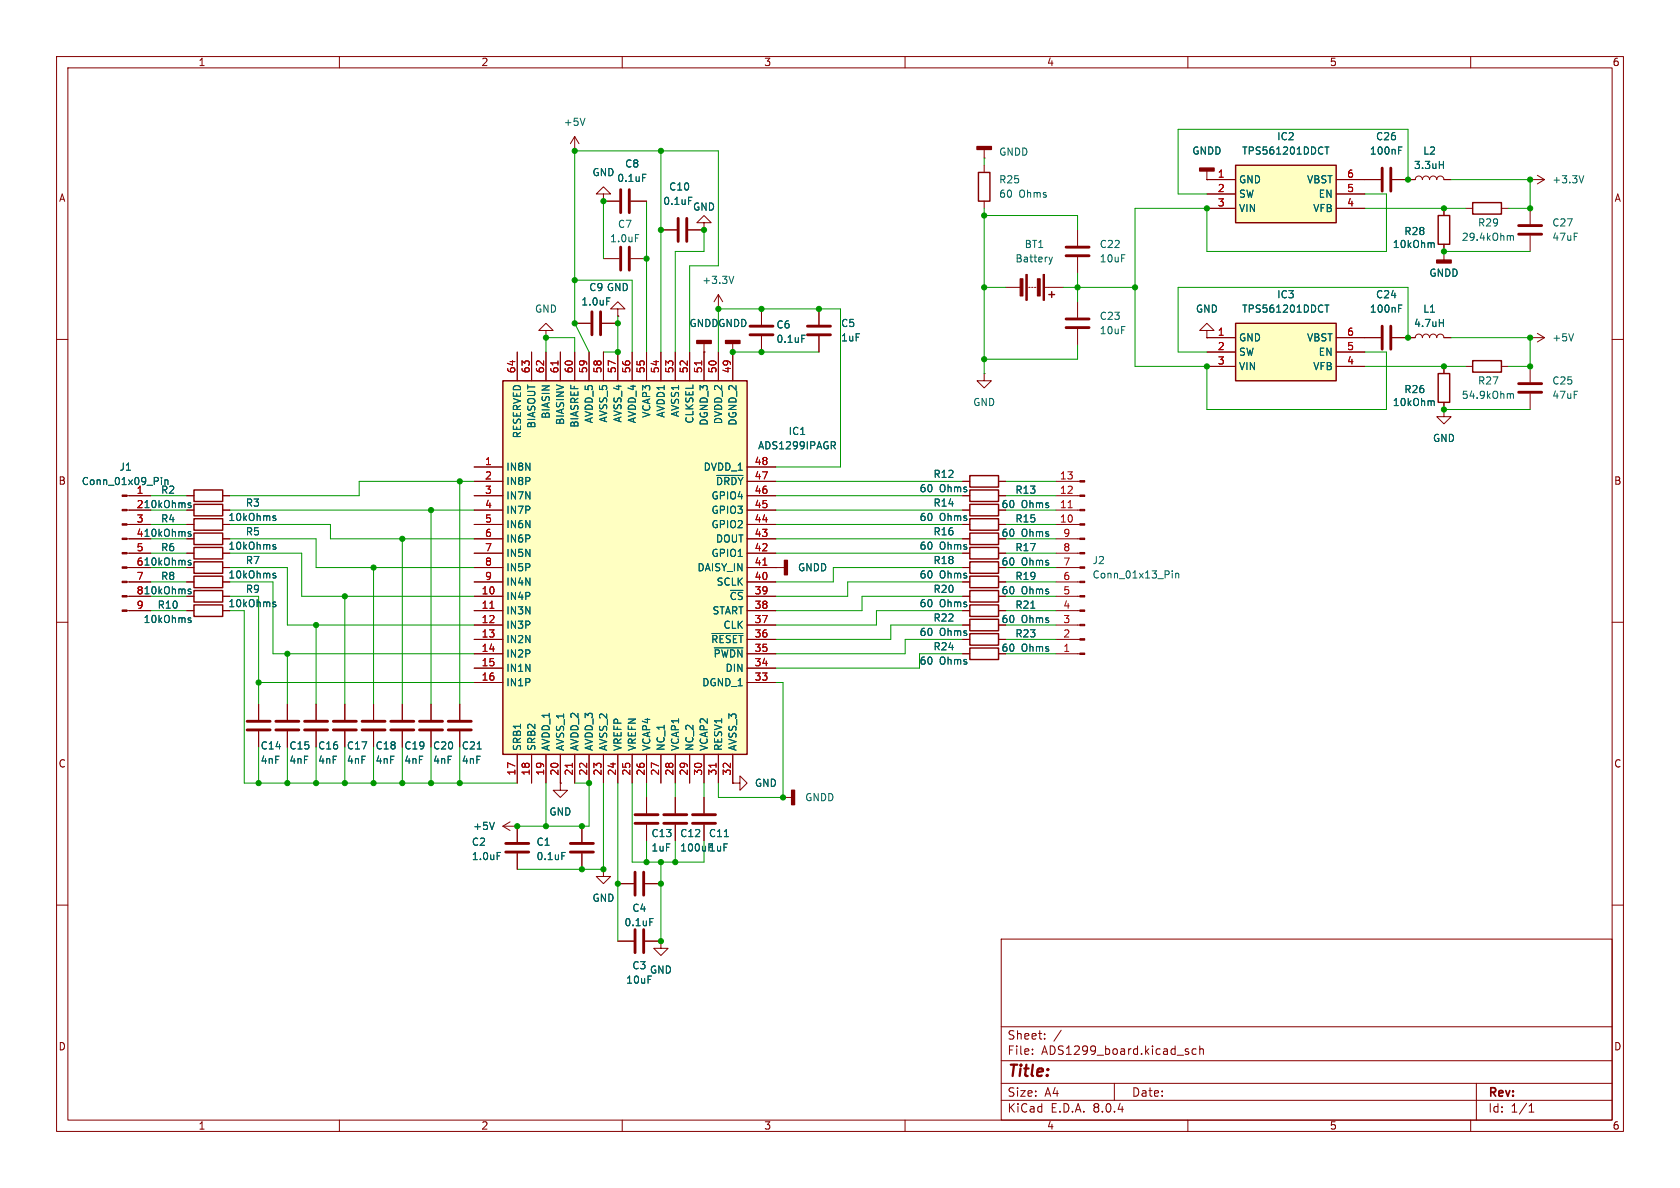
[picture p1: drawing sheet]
<svg xmlns="http://www.w3.org/2000/svg" width="297mm" height="210mm" viewBox="0 0 297 210" stroke-linecap="round" stroke-linejoin="round" font-family="sans-serif">
<g fill="none" stroke="#840000" stroke-width=".18">
<path d="M10 10h277v190h-277zM12 12h273v186h-273zM60 10v2M110 10v2M160 10v2M210 10v2M260 10v2M124.5 39.4h1.2l-1.2-1.3-1.3 1.3h1.3v1.2M248.9 31.8h1.3a.64 .64 0 0 1 .6-.7 .64 .64 0 0 1 .7 .7 .64 .64 0 0 1 .6-.7 .64 .64 0 0 1 .6 .7 .64 .64 0 0 1 .7-.7 .64 .64 0 0 1 .6 .7 .64 .64 0 0 1 .6-.7 .64 .64 0 0 1 .7 .7h1.2M255.3 36.8v1.3M259.1 36.8h1.2M265.4 36.8h1.3"/>
<path d="M270.5 31.8h.1M270.5 31.8h2.5M271.8 31l1.2 .8M273 31.8l-1.2 .7M10 60h2M116.8 40.6h2.8M121.7 40.6h2.8M124.5 40.6h.1M144.8 54.6v2.8M144.8 59.4v2.8M177.8 50.8h2.5M181.9 50.8h.2"/>
<path d="M182.4 50.8h.2M182.9 50.8h.2M184.7 50.8h3.3M190.5 40.6v2.8M190.5 45.5v2.8M213.4 58.4h1.2l-1.2-1.2-1.3 1.2h1.3v1.3M213.4 59.7h.1M255.3 43.2v1.3M285 60h2M255.3 72.4v1.3h1.2l-1.2 1.2-1.3-1.2h1.3M255.3 72.4h.1M255.3 64.8v1.2"/>
<path d="M255.3 71.1v1.3M170.2 85.1h1.2M170.2 92.7h1.2M170.2 87.6h1.2M170.2 97.8h1.2M176.5 85.1h1.3M176.5 92.7h1.3M176.5 87.6h1.3M176.5 97.8h1.3M10 110h2M285 110h2M10 160h2"/>
<path d="M285 160h2M177 166h108v32h-108zM60 198v2M110 198v2M160 198v2M177 194.5h108M177 191.5h108M177 187.5h108M177 181.5h108M182.5 186.3v.1M182.5 185.5v.1M184.7 183.6v.1"/>
<path d="M184.7 182.8v.1M187.6 182.1l-1.3 2M197 191.5v3M210 185.9l.2 .2-.2 .3M210 185.4l.1 .1M210 198v2M211.5 185.5l-.5-.1-.3 .3v.4l.2 .2h.6M212.1 185.5l.2-.1 .4 .1v.9M212.1 184.9v1.5M260 198v2M261 191.5v6.5M270.3 196.6h.9"/>
<path d="M270.3 195.5l.4-.4v1.5"/>
</g>
<path d="M121.7 34.9h.6M254.5 29.1h.7M255.2 28.5v1.3M280 31.1l-.4 1.2M185.5 45.5l.3 .8M185.8 46.3l-.2 .4M186.1 45.5l-.3 .8M253.2 42.9l.4 .2v.7M267 41.7v.1M267 41.8v.7M267 41.8l.2-.2 .3 .1 .1 .8M253.2 70.9l.4 .1v.7" fill="none" stroke="#006464" stroke-width=".18"/>
<path d="M254.3 38.1h2v5.1h-2zM260.3 35.8h5.1v2h-5.1zM185.4 52.1h1M185.9 51.6v1M254.3 66h2v5.1h-2zM171.4 84.1h5.1v2h-5.1zM171.4 91.7h5.1v2h-5.1zM171.4 86.6h5.1v2h-5.1zM171.4 96.8h5.1v2h-5.1z" fill="none" stroke="#840000" stroke-width=".25"/>
<path d="M119.9 38.6v4.1M121.4 38.6v4.1M142.7 59.2h4.1M142.7 57.7h4.1M188.5 43.7h4M188.5 45.2h4" fill="none" stroke="#840000" stroke-width=".51"/>
<g fill="#840000" stroke="#840000" stroke-width=".18">
<path d="M181.4 48.5h.2v4.6h-.2z"/>
<path d="M184.4 48.5h.3v4.6h-.3z"/>
<path d="M180.3 49.3h.5v3h-.5z"/>
<path d="M183.4 49.3h.5v3h-.5z"/>
</g>
<path d="M218.4 57.2h17.8v10.1h-17.8z" fill="#ffffc2"/>
<path d="M173 30.5h2v5.1h-2zM218.4 57.2h17.8v10.1h-17.8zM260.3 63.8h5.1v2h-5.1zM171.4 89.2h5.1v2h-5.1zM171.4 94.2h5.1v2.1h-5.1zM171.4 99.3h5.1v2h-5.1zM171.4 112h5.1v2h-5.1zM171.4 101.9h5.1v2h-5.1zM171.4 106.9h5.1v2.1h-5.1zM171.4 104.4h5.1v2h-5.1zM171.4 114.6h5.1v2h-5.1zM171.4 109.5h5.1v2h-5.1z" fill="none" stroke="#840000" stroke-width=".25"/>
<g fill="none" stroke="#840000" stroke-width=".18">
<path d="M101.6 26.7h.1M101.6 24.1l-.8 1.3M101.6 24.1v2.6M101.6 24.1l.8 1.3M106.7 34.3h1.2l-1.2-1.3-1.3 1.3h1.3v1.3M106.7 35.6h.1M106.7 35.6h2.8M111.5 35.6h2.8M174 27.9h.1M174 26.4v1.5M174 29.2v1.3M174 35.6v1.2"/>
<path d="M213.4 31.8h.1M213.4 30.2v1.6M241.3 31.8h2.8M246.1 31.8h2.8M270.5 36.8v2.8M106.7 45.7h2.8M111.5 45.7h2.8M127 54.6h.1M127 52.1l-.8 1.2M127 52.1v2.5M127 52.1l.8 1.2M190.5 53.3v2.8"/>
<path d="M190.5 58.2v2.8M213.4 59.7h5M236.2 59.7h7.9M246.1 59.7h4.1a.64 .64 0 0 1 .6-.6 .64 .64 0 0 1 .7 .6 .64 .64 0 0 1 .6-.6 .64 .64 0 0 1 .6 .6 .64 .64 0 0 1 .7-.6 .64 .64 0 0 1 .6 .6 .64 .64 0 0 1 .6-.6 .64 .64 0 0 1 .7 .6h1.2M255.3 44.5h.1M255.3 44.5v1.5M270.5 59.7h.1M270.5 59.7h2.5M270.5 41.7v2.8M271.8 58.9l1.2 .8M273 59.7l-1.2 .8M174 66v1.3h1.3l-1.3 1.3-1.3-1.3h1.3"/>
<path d="M174 66h.1M213.4 62.2h5M213.4 64.8h5M236.2 62.2h5.1M236.2 64.8h5.1M259.1 64.8h1.2M265.4 64.8h1.3M270.5 64.8v2.8M270.5 69.6v2.8M170.2 90.2h1.2M170.2 95.3h1.2M186.7 85.1h4.2"/>
<path d="M186.7 87.6h4.2M186.7 90.2h4.2M186.7 92.7h4.2M186.7 95.3h4.2M186.7 97.8h4.2M170.2 113h1.2M170.2 102.9h1.2M170.2 108h1.2M170.2 100.3h1.2M170.2 105.4h1.2M170.2 110.5h1.2M170.2 115.6h1.2"/>
<path d="M176.5 113h1.3M176.5 102.9h1.3M176.5 108h1.3M186.7 113h4.2M186.7 102.9h4.2M186.7 108h4.2M186.7 100.3h4.2M186.7 105.4h4.2M186.7 110.5h4.2M186.7 115.6h4.2"/>
</g>
<g fill="none" stroke="#006464" stroke-width=".18">
<path d="M103.4 20.9l-.4 1.3M113.6 30.8h.6M247.3 26.6h.4M247.3 26h.6M112.3 41.5h.6M129.7 48.8l-.4 1.3M234.2 53.9h.7M234.6 53.9v1.3M247.3 53.9h.6M247.3 54.5h.4M254.5 57.1h.7M255.2 56.5v1.2"/>
<path d="M278.2 59l-.4 1.3M267 69.6v.2M267 69.8v.6M267 69.8l.2-.2h.3l.1 .8M182.2 107.5h.8M207.2 100.9v.1M207.2 101.3v.9M207.8 101.3v.9M207.8 101.5l.2-.2 .3 .1 .1 .8"/>
</g>
<g fill="#840000" stroke="#840000" stroke-width=".25">
<path d="M212.1 29.7h2.5v.5h-2.5z"/>
<path d="M172.7 25.9h2.6v.5h-2.6z"/>
<path d="M254 46h2.5v.5h-2.5z"/>
</g>
<g fill="#840000" stroke="#840000" stroke-width=".18">
<path d="M190.9 85h.9v.2h-.9z"/>
<path d="M190.9 87.5h.9v.3h-.9z"/>
<path d="M190.9 90h.9v.3h-.9z"/>
<path d="M190.9 92.6h.9v.2h-.9z"/>
<path d="M190.9 95.1h.9v.3h-.9z"/>
<path d="M190.9 97.7h.9v.2h-.9z"/>
<path d="M190.9 100.2h.9v.3h-.9z"/>
<path d="M190.9 102.7h.9v.3h-.9z"/>
<path d="M190.9 105.3h.9v.2h-.9z"/>
<path d="M190.9 107.8h.9v.3h-.9z"/>
<path d="M190.9 110.4h.9v.2h-.9z"/>
<path d="M190.9 112.9h.9v.3h-.9z"/>
<path d="M190.9 115.4h.9v.3h-.9z"/>
</g>
<path d="M188.8 89.8h.8" fill="none" stroke="#a90000" stroke-width=".18"/>
<g fill="none" stroke="#840000" stroke-width=".51">
<path d="M109.7 33.5v4.1M111.3 33.5v4.1M244.3 29.7v4.1M245.9 29.7v4.1M268.5 39.9h4M109.7 43.7v4.1M111.3 43.7v4.1M188.5 56.4h4M188.5 57.9h4M244.3 57.7v4M245.9 57.7v4M268.5 41.4h4"/>
<path d="M268.5 69.3h4M268.5 67.8h4"/>
</g>
<path d="M218.4 29.2h17.8v10.2h-17.8z" fill="#ffffc2"/>
<path d="M218.4 29.2h17.8v10.2h-17.8zM34.3 89.2h5.1v2h-5.1z" fill="none" stroke="#840000" stroke-width=".25"/>
<g fill="none" stroke="#840000" stroke-width=".18">
<path d="M213.4 31.8h5M213.4 34.3h5M213.4 36.8h5M236.2 31.8h5.1M236.2 34.3h5.1M236.2 36.8h5.1M96.5 58.4h1.3l-1.3-1.2-1.3 1.2h1.3v1.3M96.5 59.7h.1M134.6 54.6v2.8M134.6 59.4v2.8M124.5 62.2h.1M124.5 60.7v1.5"/>
<path d="M129.5 62.2h.1M129.5 60.7v1.5M33 90.2h1.3M39.4 90.2h1.2M137.2 100.3h.1M137.2 100.3h1.5M45.7 124.5v2.8M45.7 129.3v2.8M50.8 124.5v2.8M50.8 129.3v2.8M55.9 124.5v2.8M55.9 129.3v2.8"/>
<path d="M61 124.5v2.8M61 129.3v2.8M66 124.5v2.8M66 129.3v2.8M71.1 124.5v2.8M71.1 129.3v2.8M76.2 124.5v2.8M76.2 129.3v2.8M81.3 124.5v2.8M81.3 129.3v2.8M99.1 138.4v1.3h1.2l-1.2 1.3-1.3-1.3h1.3M99.1 138.4h.1"/>
<path d="M129.5 138.4h1.3v-1.2l1.3 1.2-1.3 1.3v-1.3M129.5 138.4h.1M88.9 146.1l1.3 .7M88.9 146.1h2.5M90.2 145.3l-1.3 .8M91.4 146.1h.1M91.4 146.1v2.7M91.4 150.9v2.8M102.9 146.1v2.7M102.9 150.9v2.8M106.7 153.7v1.2h1.2l-1.2 1.3-1.3-1.3h1.3M106.7 153.7h.1"/>
<path d="M109.2 156.2h2.8M114 156.2h2.8M114.3 141v2.8M114.3 145.8v2.8M119.4 141v2.8M119.4 145.8v2.8M124.5 141v2.8M124.5 145.8v2.8M138.4 141h.1M138.4 141h1.6M109.2 166.4h2.8M114 166.4h2.8"/>
<path d="M116.8 166.4v1.2h1.3l-1.3 1.3-1.2-1.3h1.2M116.8 166.4h.1"/>
</g>
<path d="M234.2 26h.7M234.6 26v1.2M141.7 59.3h.7M48.3 91.5l.5 .3-.1 .2h-.3M48.3 91.2h.4M84.4 132.4h.7M87.4 145.4l-.4 1.2M87.9 150.7h.6M99.3 150.7h.6M128.1 147.9h.7M114.9 162.4h.6" fill="none" stroke="#006464" stroke-width=".18"/>
<g fill="none" stroke="#840000" stroke-width=".51">
<path d="M132.6 59.2h4.1M132.6 57.7h4.1M43.7 129h4.1M43.7 127.5h4.1M48.8 129h4M48.8 127.5h4M53.8 129h4.1M53.8 127.5h4.1M58.9 129h4.1M58.9 127.5h4.1M64 129h4.1M64 127.5h4.1"/>
<path d="M69.1 129h4.1M69.1 127.5h4.1M74.2 129h4M74.2 127.5h4M79.2 129h4.1M79.2 127.5h4.1M89.4 150.6h4.1M89.4 149.1h4.1M100.8 150.6h4.1M100.8 149.1h4.1M112.3 145.5h4M112.3 144h4"/>
<path d="M112.3 154.2v4M113.8 154.2v4M117.3 145.5h4.1M117.3 144h4.1M122.4 145.5h4.1M122.4 144h4.1M112.3 164.3v4.1M113.8 164.3v4.1"/>
</g>
<g fill="#840000" stroke="#840000" stroke-width=".25">
<path d="M123.2 60.2h2.5v.5h-2.5z"/>
<path d="M128.3 60.2h2.5v.5h-2.5z"/>
<path d="M140 139.7h.5v2.5h-.5z"/>
<path d="M138.7 99.1h.5v2.5h-.5z"/>
</g>
<path d="M88.9 67.3h43.2v66.1h-43.2z" fill="#ffffc2"/>
<path d="M88.9 67.3h43.2v66.1h-43.2zM34.3 86.6h5.1v2h-5.1zM34.3 96.8h5.1v2h-5.1zM34.3 91.7h5.1v2h-5.1zM34.3 94.2h5.1v2.1h-5.1zM34.3 99.3h5.1v2h-5.1zM34.3 106.9h5.1v2.1h-5.1zM34.3 101.9h5.1v2h-5.1zM34.3 104.4h5.1v2h-5.1z" fill="none" stroke="#840000" stroke-width=".25"/>
<g fill="none" stroke="#840000" stroke-width=".18">
<path d="M106.7 35.6h.1M106.7 35.6h2.8M111.5 35.6h2.8M213.4 31.8h.1M213.4 31.8h5M213.4 34.3h5M213.4 36.8h5M236.2 31.8h7.9M236.2 34.3h5.1M236.2 36.8h5.1M246.1 31.8h4.1M255.3 31.8h1.2"/>
<path d="M255.3 36.8v1.3M101.6 57.2h2.8M106.4 57.2h2.8M109.2 54.6h1.3l-1.3-1.3-1.3 1.3h1.3v1.3M109.2 55.9h.1M116.8 40.6h2.8M121.7 40.6h2.8M124.5 40.6h.1M134.6 54.6v2.8M134.6 59.4v2.8M144.8 54.6v2.8M144.8 59.4v2.8"/>
<path d="M213.4 59.7h.1M213.4 59.7h5M236.2 59.7h7.9M246.1 59.7h4.1M255.3 44.5h.1M255.3 59.7h1.2M255.3 43.2v1.3M91.4 62.2v5.1M94 62.2v5.1M96.5 62.2v5.1M99.1 62.2v5.1M101.6 62.2v5.1"/>
<path d="M104.1 62.2v5.1M106.7 62.2v5.1M109.2 62.2v5.1M111.8 62.2v5.1M114.3 62.2v5.1M116.8 62.2v5.1M119.4 62.2v5.1M121.9 62.2v5.1M124.5 62.2h.1M124.5 62.2v5.1M127 62.2v5.1M129.5 62.2h.1"/>
<path d="M129.5 62.2v5.1M213.4 62.2h5M213.4 64.8h5M236.2 62.2h5.1M236.2 64.8h5.1M255.3 72.4h.1M255.3 64.8v1.2M255.3 71.1v1.3M22.5 87.6h4.2M22.5 90.2h4.2M22.5 97.8h4.2M22.5 95.3h4.2"/>
<path d="M22.5 92.7h4.2M33 87.6h1.3M33 90.2h1.3M33 97.8h1.3M33 95.3h1.3M33 92.7h1.3M39.4 87.6h1.2M39.4 90.2h1.2M39.4 97.8h1.2M39.4 95.3h1.2M39.4 92.7h1.2M83.8 82.6h5.1"/>
<path d="M83.8 85.1h5.1M83.8 87.6h5.1M83.8 90.2h5.1M83.8 97.8h5.1M83.8 95.3h5.1M83.8 92.7h5.1M132.1 82.6h5.1M132.1 85.1h5.1M132.1 87.6h5.1M132.1 90.2h5.1M132.1 97.8h5.1M132.1 95.3h5.1"/>
<path d="M132.1 92.7h5.1M170.2 85.1h1.2M170.2 87.6h1.2M170.2 90.2h1.2M170.2 97.8h1.2M170.2 95.3h1.2M170.2 92.7h1.2M176.5 85.1h1.3M176.5 87.6h1.3M176.5 97.8h1.3M176.5 92.7h1.3M22.5 105.4h4.2"/>
<path d="M22.5 108h4.2M22.5 102.9h4.2M22.5 100.3h4.2M33 105.4h1.3M33 108h1.3M33 102.9h1.3M33 100.3h1.3M39.4 105.4h1.2M39.4 108h1.2M39.4 102.9h1.2M39.4 100.3h1.2M83.8 105.4h5.1"/>
<path d="M83.8 108h5.1M83.8 110.5h5.1M83.8 113h5.1M83.8 115.6h5.1M83.8 118.1h5.1M83.8 102.9h5.1M83.8 100.3h5.1M132.1 105.4h5.1M132.1 108h5.1M132.1 110.5h5.1M132.1 113h5.1M132.1 115.6h5.1"/>
<path d="M132.1 118.1h5.1M132.1 102.9h5.1M132.1 100.3h5.1M137.2 100.3h.1M170.2 105.4h1.2M170.2 108h1.2M170.2 110.5h1.2M170.2 113h1.2M170.2 115.6h1.2M170.2 102.9h1.2M170.2 100.3h1.2M176.5 108h1.3"/>
<path d="M176.5 113h1.3M176.5 102.9h1.3M45.7 124.5v2.8M45.7 129.3v2.8M50.8 124.5v2.8M50.8 129.3v2.8M55.9 124.5v2.8M55.9 129.3v2.8M61 124.5v2.8M61 129.3v2.8M66 124.5v2.8M66 129.3v2.8"/>
<path d="M71.1 124.5v2.8M71.1 129.3v2.8M76.2 124.5v2.8M76.2 129.3v2.8M81.3 124.5v2.8M81.3 129.3v2.8M83.8 120.7h5.1M91.4 133.4v5M94 133.4v5M96.5 133.4v5M99.1 138.4h.1M99.1 133.4v5"/>
<path d="M101.6 133.4v5M104.1 133.4v5M106.7 133.4v5M109.2 133.4v5M111.8 133.4v5M114.3 133.4v5M116.8 133.4v5M119.4 133.4v5M121.9 133.4v5M124.5 133.4v5M127 133.4v5M129.5 138.4h.1"/>
<path d="M129.5 133.4v5M132.1 120.7h5.1M91.4 146.1h.1M91.4 146.1v2.7M91.4 150.9v2.8M102.9 146.1v2.7M102.9 150.9v2.8M106.7 153.7h.1M109.2 156.2h2.8M114 156.2h2.8M114.3 141v2.8M114.3 145.8v2.8"/>
<path d="M119.4 141v2.8M119.4 145.8v2.8M124.5 141v2.8M124.5 145.8v2.8M109.2 166.4h2.8M114 166.4h2.8M116.8 166.4h.1"/>
</g>
<path d="M98.6 63.8v.7M124 63.8v.7M134.9 99.9h.7M86.6 107.5h.7M101.2 134.9v.7M126.6 134.9v.7" fill="none" stroke="#a90000" stroke-width=".18"/>
<g fill="none" stroke="#006464" stroke-width=".18">
<path d="M113.6 30.8h.6M121.7 34.9h.6M234.2 26h.7M234.6 26v1.2M247.3 26.6h.4M247.3 26h.6M254.5 29.1h.7M255.2 28.5v1.3M107.3 52.6h.6M141.7 59.3h.7M234.2 53.9h.7M234.6 53.9v1.3"/>
<path d="M247.3 54.5h.4M247.3 53.9h.6M253.2 42.9l.4 .2v.7M254.5 57.1h.7M255.2 56.5v1.2M147.3 78.7l.4 .7M147.4 78.1l.3 .2-.1 .3-.2 .1M253.2 70.9l.4 .1v.7M28.5 84.4v.1M28.5 84.8v.9M29.1 84.8v.9M29.1 84.9l.2-.1 .3 .1 .1 .8"/>
<path d="M33.3 89.2l.5 .3-.1 .2h-.3M33.3 94.3l.5 .3-.1 .2h-.3M33.3 99.4l.5 .3-.1 .1-.3 .1M33.3 88.9h.4M33.3 99.1h.4M33.3 94h.4M48.3 96.6l.5 .3-.1 .1-.3 .1M48.3 91.5l.5 .3-.1 .2h-.3M48.3 96.3h.4M48.3 91.2h.4M126.7 84h4.6M33.3 109.6l.5 .2-.1 .2-.3 .1"/>
<path d="M33.3 104.5l.5 .2-.1 .2-.3 .1M33.3 109.3h.4M33.3 104.2h.4M48.3 101.7l.5 .2-.1 .2-.3 .1M48.3 106.8l.5 .2-.1 .2-.3 .1M48.3 106.5h.4M48.3 101.4h.4M125.9 112h5.4M126.3 114.5h5M182.2 107.5h.8M84.4 132.4h.7M87.4 145.4l-.4 1.2"/>
<path d="M87.9 150.7h.6M99.3 150.7h.6M128.1 147.9h.7M114.9 162.4h.6"/>
</g>
<path d="M104.6 55.1v4.1M106.2 55.1v4.1" fill="none" stroke="#840000" stroke-width=".51"/>
<g fill="#840000" stroke="#840000" stroke-width=".18">
<path d="M21.6 107.8h.9v.3h-.9z"/>
<path d="M21.6 105.3h.9v.2h-.9z"/>
<path d="M21.6 102.7h.9v.3h-.9z"/>
<path d="M21.6 100.2h.9v.3h-.9z"/>
<path d="M21.6 97.7h.9v.2h-.9z"/>
<path d="M21.6 95.1h.9v.3h-.9z"/>
<path d="M21.6 92.6h.9v.2h-.9z"/>
<path d="M21.6 90h.9v.3h-.9z"/>
<path d="M21.6 87.5h.9v.3h-.9z"/>
</g>
<g fill="none" stroke="#009600" stroke-width=".18">
<path d="M106.7 35.6v10.1M114.3 35.6v26.6M116.8 26.7v35.5M174 38.1h16.5v2.5M174 27.9v1.3M174 36.8v29.2M241.3 34.3h3.8v10.2h-31.7v-7.7h-12.7v28h12.7v7.6h31.7v-10.2h-3.8M241.3 36.8h17.8M248.9 31.8v-8.9h-40.6v11.4h5.1M256.5 31.8h14v5h-3.8M101.6 49.5h10.2v12.7M109.2 55.9v6.3h-2.5"/>
<path d="M124.5 40.6v3.9h-5.1v17.7M174 50.8h3.8M188 50.8h12.7M190.5 48.3v5M248.9 59.7v-8.9h-40.6v11.4h5.1M255.3 44.5h15.2M256.5 59.7h14v5.1h-3.8M96.5 62.2v-2.5h5.1v2.5M104.1 62.2l-2.5-5v-30.5h25.4v20.3h-5.1v15.2M127 62.2v-7.6h21.6v28h-11.4M129.5 62.2h15.3M190.5 61v2.5h-16.5"/>
<path d="M241.3 64.8h17.8M255.3 72.4h15.2M26.7 95.3h6.3M26.7 90.2h6.3M26.7 97.8h6.3M26.7 92.7h6.3M26.7 87.6h6.3M40.6 95.3h15.3v5h27.9M40.6 92.7h17.8v2.6h25.4M40.6 90.2h43.2M40.6 97.8h12.7v7.6h30.5M71.1 95.3v29.2"/>
<path d="M76.2 90.2v34.3M81.3 85.1v39.4M83.8 85.1h-20.3v2.5h-22.9M137.2 95.3h33M137.2 90.2h33M137.2 97.8h33M137.2 92.7h33M137.2 85.1h33M137.2 87.6h33M177.8 95.3h8.9M177.8 90.2h8.9M177.8 97.8h8.9"/>
<path d="M177.8 92.7h8.9M177.8 85.1h8.9M177.8 87.6h8.9M26.7 108h6.3M26.7 100.3h6.3M26.7 105.4h6.3M26.7 102.9h6.3M40.6 102.9h7.7v12.7h35.5M40.6 100.3h10.2v10.2h33M40.6 105.4h5.1v19.1M43.2 108v30.4h48.2M50.8 115.6v8.9"/>
<path d="M55.9 110.5v14M61 105.4v19.1M66 100.3v24.2M170.2 110.5h-12.7v2.5h-20.3M170.2 113h-10.2v2.6h-22.8M170.2 115.6h-7.6v2.5h-25.4M170.2 108h-15.3v2.5h-17.7M170.2 105.4h-17.8v2.6h-15.2M170.2 100.3h-22.9v2.6h-10.1M170.2 102.9h-20.3v2.5h-12.7M177.8 113h8.9M177.8 115.6h8.9"/>
<path d="M177.8 110.5h8.9M177.8 108h8.9M177.8 100.3h8.9M177.8 105.4h8.9M177.8 102.9h8.9M45.7 120.7h38.1M45.7 132.1v6.3M50.8 132.1v6.3M55.9 132.1v6.3M61 132.1v6.3M66 132.1v6.3M71.1 132.1v6.3"/>
<path d="M76.2 132.1v6.3M81.3 132.1v6.3M96.5 138.4v7.7M101.6 138.4h2.5v7.7h-12.7M106.7 138.4v15.3h-15.3M109.2 138.4v28M111.8 138.4v14h12.7v-3.8M114.3 138.4v2.6M119.4 138.4v2.6M124.5 138.4v2.6M137.2 120.7h1.2v20.3h-11.4v-2.6M114.3 148.6v3.8"/>
<path d="M116.8 152.4v14M119.4 148.6v3.8"/>
</g>
<g fill="#009600" stroke="#009600" stroke-width=".18">
<circle cx="248.9" cy="59.7" r=".46"/>
<circle cx="270.5" cy="31.8" r=".46"/>
<circle cx="270.5" cy="36.8" r=".46"/>
<circle cx="270.5" cy="64.8" r=".46"/>
<circle cx="270.5" cy="59.7" r=".46"/>
<circle cx="255.3" cy="36.8" r=".46"/>
<circle cx="255.3" cy="44.5" r=".46"/>
<circle cx="248.9" cy="31.8" r=".46"/>
<circle cx="255.3" cy="64.8" r=".46"/>
<circle cx="255.3" cy="72.4" r=".46"/>
<circle cx="144.8" cy="54.6" r=".46"/>
<circle cx="174" cy="50.8" r=".46"/>
<circle cx="134.6" cy="54.6" r=".46"/>
<circle cx="129.5" cy="62.2" r=".46"/>
<circle cx="116.8" cy="40.6" r=".46"/>
<circle cx="124.5" cy="40.6" r=".46"/>
<circle cx="106.7" cy="35.6" r=".46"/>
<circle cx="114.3" cy="45.7" r=".46"/>
<circle cx="116.8" cy="26.7" r=".46"/>
<circle cx="101.6" cy="26.7" r=".46"/>
<circle cx="127" cy="54.6" r=".46"/>
<circle cx="174" cy="38.1" r=".46"/>
<circle cx="174" cy="63.5" r=".46"/>
<circle cx="190.5" cy="50.8" r=".46"/>
<circle cx="200.7" cy="50.8" r=".46"/>
<circle cx="213.4" cy="64.8" r=".46"/>
<circle cx="213.4" cy="36.8" r=".46"/>
<circle cx="116.8" cy="156.2" r=".46"/>
<circle cx="116.8" cy="166.4" r=".46"/>
<circle cx="114.3" cy="152.4" r=".46"/>
<circle cx="116.8" cy="152.4" r=".46"/>
<circle cx="119.4" cy="152.4" r=".46"/>
<circle cx="106.7" cy="153.7" r=".46"/>
<circle cx="109.2" cy="156.2" r=".46"/>
<circle cx="102.9" cy="153.7" r=".46"/>
<circle cx="71.1" cy="138.4" r=".46"/>
<circle cx="66" cy="138.4" r=".46"/>
<circle cx="102.9" cy="146.1" r=".46"/>
<circle cx="104.1" cy="138.4" r=".46"/>
<circle cx="55.9" cy="138.4" r=".46"/>
<circle cx="61" cy="138.4" r=".46"/>
<circle cx="50.8" cy="138.4" r=".46"/>
<circle cx="45.7" cy="138.4" r=".46"/>
<circle cx="96.5" cy="146.1" r=".46"/>
<circle cx="91.4" cy="146.1" r=".46"/>
<circle cx="76.2" cy="138.4" r=".46"/>
<circle cx="81.3" cy="138.4" r=".46"/>
<circle cx="76.2" cy="90.2" r=".46"/>
<circle cx="71.1" cy="95.3" r=".46"/>
<circle cx="55.9" cy="110.5" r=".46"/>
<circle cx="61" cy="105.4" r=".46"/>
<circle cx="81.3" cy="85.1" r=".46"/>
<circle cx="66" cy="100.3" r=".46"/>
<circle cx="101.6" cy="49.5" r=".46"/>
<circle cx="101.6" cy="57.2" r=".46"/>
<circle cx="96.5" cy="59.7" r=".46"/>
<circle cx="134.6" cy="62.2" r=".46"/>
<circle cx="109.2" cy="62.2" r=".46"/>
<circle cx="138.4" cy="141" r=".46"/>
<circle cx="109.2" cy="57.2" r=".46"/>
<circle cx="50.8" cy="115.6" r=".46"/>
<circle cx="45.7" cy="120.7" r=".46"/>
</g>
<text font-size="2.8" fill="#840000" x="178" y="190.9">Title:</text>
<g font-size="2.1" fill="#840000">
<text x="178" y="184">Sheet:</text>
<text x="178" y="186.7">File:</text>
<text x="184.1" y="186.7">ADS1299_board.kicad_sch</text>
<text x="178" y="196.9">KiCad</text>
<text x="178" y="194.1">Size:</text>
<text x="184.7" y="194.1">A4</text>
<text x="185.7" y="196.9">E.D.A.</text>
<text x="193.3" y="196.9">8.0.4</text>
<text x="200" y="194.1">Date:</text>
<text x="263" y="194.3">Rev:</text>
<text x="263" y="196.9">Id:</text>
<text x="267.1" y="196.9">1/1</text>
</g>
<g font-size="1.8" fill="#840000">
<text x="35" y="11.9">1</text>
<text x="85" y="11.9">2</text>
<text x="135" y="11.9">3</text>
<text x="185" y="11.9">4</text>
<text x="235" y="11.9">5</text>
<text x="285" y="11.9">6</text>
<text x="10.3" y="35.9">A</text>
<text x="285.3" y="35.9">A</text>
<text x="10.3" y="85.9">B</text>
<text x="285.3" y="85.9">B</text>
<text x="177" y="95.1">60</text>
<text x="177" y="90">60</text>
<text x="177" y="100.2">60</text>
<text x="177" y="105.3">60</text>
<text x="10.3" y="135.9">C</text>
<text x="285.3" y="135.9">C</text>
<text x="10.3" y="185.9">D</text>
<text x="285.3" y="185.9">D</text>
<text x="35" y="199.9">1</text>
<text x="85" y="199.9">2</text>
<text x="135" y="199.9">3</text>
<text x="185" y="199.9">4</text>
<text x="235" y="199.9">5</text>
<text x="285" y="199.9">6</text>
</g>
<g font-size="1.8" fill="#006464">
<text x="99.6" y="22.5">+5V</text>
<text x="110.4" y="29.8">C8</text>
<text x="176.5" y="27.7">GNDD</text>
<text x="210.7" y="27.5">GNDD</text>
<text x="219.5" y="27.5">TPS561201DDCT</text>
<text x="225.7" y="25">IC2</text>
<text x="242.1" y="27.5">100nF</text>
<text x="243.2" y="25">C26</text>
<text x="251.5" y="27.5">L2</text>
<text x="104.6" y="31.3">GND</text>
<text x="109" y="32.4">0.1uF</text>
<text x="118.2" y="33.9">C10</text>
<text x="176.5" y="35.2">60</text>
<text x="176.5" y="32.6">R25</text>
<text x="180.1" y="35.2">Ohms</text>
<text x="218.9" y="32.6">GND</text>
<text x="218.9" y="35.2">SW</text>
<text x="231" y="32.6">VBST</text>
<text x="233" y="35.2">EN</text>
<text x="249.9" y="30.1">3.3uH</text>
<text x="274.3" y="32.6">+3.3V</text>
<text x="109.1" y="40.5">C7</text>
<text x="117.2" y="36.4">0.1uF</text>
<text x="122.4" y="37.4">GND</text>
<text x="218.9" y="37.7">VIN</text>
<text x="232.1" y="37.7">VFB</text>
<text x="248.2" y="41.8">R28</text>
<text x="261.2" y="40.2">R29</text>
<text x="274.3" y="40.2">C27</text>
<text x="107.8" y="43">1.0uF</text>
<text x="179.4" y="46.6">Battery</text>
<text x="181.1" y="44">BT1</text>
<text x="194.3" y="44">C22</text>
<text x="194.3" y="46.6">10uF</text>
<text x="246.1" y="44">10kOhm</text>
<text x="258.3" y="42.8">29.4kOhm</text>
<text x="274.3" y="42.8">47uF</text>
<text x="104.1" y="51.7">C9 GND</text>
<text x="124.1" y="50.4">+3.3V</text>
<text x="225.7" y="52.9">IC3</text>
<text x="243.2" y="52.9">C24</text>
<text x="252.6" y="49.1">GNDD</text>
<text x="94.5" y="55.5">GND</text>
<text x="102.7" y="54.2">1.0uF</text>
<text x="121.8" y="58">GNDDGNDD</text>
<text x="137.2" y="58.3">C6</text>
<text x="148.6" y="58">C5</text>
<text x="194.3" y="56.7">C23</text>
<text x="194.3" y="59.3">10uF</text>
<text x="211.3" y="55.5">GND</text>
<text x="219.5" y="55.5">TPS561201DDCT</text>
<text x="242.1" y="55.5">100nF</text>
<text x="249.9" y="58">4.7uH</text>
<text x="251.5" y="55.5">L1</text>
<text x="137.2" y="60.8">0.1uF</text>
<text x="148.6" y="60.6">1uF</text>
<text x="218.9" y="60.6">GND</text>
<text x="218.9" y="63.1">SW</text>
<text x="218.9" y="65.6">VIN</text>
<text x="231" y="60.6">VBST</text>
<text x="232.1" y="65.6">VFB</text>
<text x="233" y="63.1">EN</text>
<text x="274.3" y="60.6">+5V</text>
<text x="172" y="72">GND</text>
<text x="246.1" y="72">10kOhm</text>
<text x="248.2" y="69.7">R26</text>
<text x="258.3" y="70.7">54.9kOhm</text>
<text x="261.2" y="68.2">R27</text>
<text x="274.3" y="68.2">C25</text>
<text x="274.3" y="70.7">47uF</text>
<text x="92.3" y="77.6" transform="rotate(-90 92.3 77.6)">RESERVED</text>
<text x="94.8" y="75.8" transform="rotate(-90 94.8 75.8)">BIASOUT</text>
<text x="97.4" y="74.1" transform="rotate(-90 97.4 74.1)">BIASIN</text>
<text x="99.9" y="75.2" transform="rotate(-90 99.9 75.2)">BIASINV</text>
<text x="102.5" y="75.7" transform="rotate(-90 102.5 75.7)">BIASREF</text>
<text x="105" y="74.9" transform="rotate(-90 105 74.9)">AVDD_5</text>
<text x="107.5" y="74.8" transform="rotate(-90 107.5 74.8)">AVSS_5</text>
<text x="110.1" y="74.8" transform="rotate(-90 110.1 74.8)">AVSS_4</text>
<text x="112.6" y="74.9" transform="rotate(-90 112.6 74.9)">AVDD_4</text>
<text x="115.2" y="73.9" transform="rotate(-90 115.2 73.9)">VCAP3</text>
<text x="117.7" y="73.9" transform="rotate(-90 117.7 73.9)">AVDD1</text>
<text x="120.2" y="73.8" transform="rotate(-90 120.2 73.8)">AVSS1</text>
<text x="122.8" y="75" transform="rotate(-90 122.8 75)">CLKSEL</text>
<text x="125.3" y="75.3" transform="rotate(-90 125.3 75.3)">DGND_3</text>
<text x="127.9" y="75.1" transform="rotate(-90 127.9 75.1)">DVDD_2</text>
<text x="130.4" y="75.3" transform="rotate(-90 130.4 75.3)">DGND_2</text>
<text x="139.3" y="77.1">IC1</text>
<text x="21" y="83.4">J1</text>
<text x="89.4" y="83.4">IN8N</text>
<text x="124.3" y="83.4">DVDD_1</text>
<text x="133.9" y="79.6">ADS1299IPAGR</text>
<text x="253.2" y="78.3">GND</text>
<text x="14.4" y="86">Conn_01x09_Pin</text>
<text x="28.4" y="87.5">R2</text>
<text x="43.4" y="89.8">R3</text>
<text x="89.4" y="86">IN8P</text>
<text x="89.4" y="88.5">IN7N</text>
<text x="125.7" y="88.5">GPIO4</text>
<text x="126.5" y="86">~{DRDY}</text>
<text x="162.5" y="87.2">60</text>
<text x="164.9" y="84.7">R12</text>
<text x="164.9" y="89.8">R14</text>
<text x="166.1" y="87.2">Ohms</text>
<text x="179.4" y="87.5">R13</text>
<text x="24.1" y="95">410kOhms</text>
<text x="28.4" y="92.6">R4</text>
<text x="40.3" y="92.3">10kOhms</text>
<text x="43.4" y="94.8">R5</text>
<text x="89.4" y="91">IN7P</text>
<text x="89.4" y="93.6">IN6N</text>
<text x="125.7" y="93.6">GPIO2</text>
<text x="125.7" y="91">GPIO3</text>
<text x="162.5" y="92.3">60</text>
<text x="164.9" y="94.8">R16</text>
<text x="166.1" y="92.3">Ohms</text>
<text x="179.4" y="92.6">R15</text>
<text x="180.6" y="95.1">Ohms</text>
<text x="180.6" y="90">Ohms</text>
<text x="28.4" y="97.6">R6</text>
<text x="40.3" y="97.4">10kOhms</text>
<text x="43.4" y="99.9">R7</text>
<text x="89.4" y="96.1">IN6P</text>
<text x="89.4" y="98.7">IN5N</text>
<text x="89.4" y="101.2">IN5P</text>
<text x="123.2" y="101.2">DAISY_IN</text>
<text x="125.7" y="98.7">GPIO1</text>
<text x="126.5" y="96.1">DOUT</text>
<text x="141" y="101.2">GNDD</text>
<text x="162.5" y="97.4">60</text>
<text x="164.9" y="99.9">R18</text>
<text x="166.1" y="97.4">Ohms</text>
<text x="179.4" y="97.6">R17</text>
<text x="180.6" y="100.2">Ohms</text>
<text x="193" y="99.9">J2</text>
<text x="27.8" y="107.8">R10</text>
<text x="28.4" y="102.7">R8</text>
<text x="40.3" y="107.5">10kOhms</text>
<text x="40.3" y="102.5">10kOhms</text>
<text x="43.4" y="105">R9</text>
<text x="89.4" y="106.3">IN4P</text>
<text x="89.4" y="103.7">IN4N</text>
<text x="126.6" y="103.7">SCLK</text>
<text x="128.9" y="106.3">~{CS}</text>
<text x="162.5" y="107.5">60</text>
<text x="162.5" y="102.5">60</text>
<text x="164.9" y="105">R20</text>
<text x="166.1" y="107.5">Ohms</text>
<text x="166.1" y="102.5">Ohms</text>
<text x="179.4" y="102.7">R19</text>
<text x="179.4" y="107.8">R21</text>
<text x="180.6" y="105.3">Ohms</text>
<text x="193" y="102.5">Conn_01x13_Pin</text>
<text x="25.3" y="110.3">10kOhms</text>
<text x="89.4" y="108.8">IN3N</text>
<text x="89.4" y="111.4">IN3P</text>
<text x="89.4" y="113.9">IN2N</text>
<text x="125.6" y="113.9">~{RESET}</text>
<text x="125.9" y="108.8">START</text>
<text x="127.8" y="111.4">CLK</text>
<text x="162.5" y="112.6">60</text>
<text x="164.9" y="110.1">R22</text>
<text x="166.1" y="112.6">Ohms</text>
<text x="177" y="110.3">60</text>
<text x="179.4" y="112.9">R23</text>
<text x="180.6" y="110.3">Ohms</text>
<text x="89.4" y="116.4">IN2P</text>
<text x="89.4" y="119">IN1N</text>
<text x="126" y="116.4">~{PWDN}</text>
<text x="128.2" y="119">DIN</text>
<text x="162.5" y="117.7">60</text>
<text x="164.9" y="115.2">R24</text>
<text x="166.1" y="117.7">Ohms</text>
<text x="177" y="115.4">60</text>
<text x="180.6" y="115.4">Ohms</text>
<text x="89.4" y="121.5">IN1P</text>
<text x="124.1" y="121.5">DGND_1</text>
<text x="46" y="135.2">4nF</text>
<text x="46" y="132.7">C14</text>
<text x="51.1" y="135.2">4nF</text>
<text x="51.1" y="132.7">C15</text>
<text x="56.1" y="135.2">4nF</text>
<text x="56.1" y="132.7">C16</text>
<text x="61.2" y="135.2">4nF</text>
<text x="61.2" y="132.7">C17</text>
<text x="66.3" y="135.2">4nF</text>
<text x="66.3" y="132.7">C18</text>
<text x="71.4" y="135.2">4nF</text>
<text x="71.4" y="132.7">C19</text>
<text x="76.5" y="135.2">4nF</text>
<text x="76.5" y="132.7">C20</text>
<text x="81.5" y="135.2">4nF</text>
<text x="81.5" y="132.7">C21</text>
<text x="92.3" y="132.8" transform="rotate(-90 92.3 132.8)">SRB1</text>
<text x="94.8" y="132.8" transform="rotate(-90 94.8 132.8)">SRB2</text>
<text x="97.4" y="132.8" transform="rotate(-90 97.4 132.8)">AVDD_1</text>
<text x="99.9" y="132.8" transform="rotate(-90 99.9 132.8)">AVSS_1</text>
<text x="102.5" y="132.8" transform="rotate(-90 102.5 132.8)">AVDD_2</text>
<text x="105" y="132.8" transform="rotate(-90 105 132.8)">AVDD_3</text>
<text x="107.5" y="132.8" transform="rotate(-90 107.5 132.8)">AVSS_2</text>
<text x="110.1" y="132.8" transform="rotate(-90 110.1 132.8)">VREFP</text>
<text x="112.6" y="132.8" transform="rotate(-90 112.6 132.8)">VREFN</text>
<text x="115.2" y="132.8" transform="rotate(-90 115.2 132.8)">VCAP4</text>
<text x="117.7" y="132.8" transform="rotate(-90 117.7 132.8)">NC_1</text>
<text x="120.2" y="132.8" transform="rotate(-90 120.2 132.8)">VCAP1</text>
<text x="122.8" y="132.8" transform="rotate(-90 122.8 132.8)">NC_2</text>
<text x="125.3" y="132.8" transform="rotate(-90 125.3 132.8)">VCAP2</text>
<text x="127.9" y="132.8" transform="rotate(-90 127.9 132.8)">RESV1</text>
<text x="130.4" y="132.8" transform="rotate(-90 130.4 132.8)">AVSS_3</text>
<text x="133.4" y="139.3">GND</text>
<text x="142.2" y="141.8">GNDD</text>
<text x="83.3" y="149.7">C2</text>
<text x="83.5" y="146.9">+5V</text>
<text x="94.8" y="149.7">C1</text>
<text x="97" y="144.4">GND</text>
<text x="115.1" y="148.2">C13</text>
<text x="120.2" y="148.2">C12</text>
<text x="125.2" y="148.2">C11</text>
<text x="83.3" y="152.2">1.0uF</text>
<text x="94.8" y="152.2">0.1uF</text>
<text x="115.1" y="150.7">1uF</text>
<text x="120.2" y="150.7">100uF1uF</text>
<text x="104.6" y="159.6">GND</text>
<text x="111.7" y="161.4">C4</text>
<text x="110.3" y="163.9">0.1uF</text>
<text x="111.7" y="171.6">C3</text>
<text x="114.8" y="172.3">GND</text>
<text x="110.6" y="174.1">10uF</text>
</g>
<g font-size="1.8" fill="#a90000">
<text x="215.2" y="31.5">1</text>
<text x="215.2" y="34">2</text>
<text x="238.1" y="34">5</text>
<text x="238.1" y="31.5">6</text>
<text x="215.2" y="36.6">3</text>
<text x="238.1" y="36.6">4</text>
<text x="215.2" y="59.4">1</text>
<text x="238.1" y="59.4">6</text>
<text x="215.2" y="62">2</text>
<text x="215.2" y="64.5">3</text>
<text x="238.1" y="64.5">4</text>
<text x="238.1" y="62">5</text>
<text x="91.2" y="66.1" transform="rotate(-90 91.2 66.1)">64</text>
<text x="93.7" y="66.1" transform="rotate(-90 93.7 66.1)">63</text>
<text x="96.3" y="66.1" transform="rotate(-90 96.3 66.1)">62</text>
<text x="98.8" y="66.1" transform="rotate(-90 98.8 66.1)">61</text>
<text x="101.3" y="66.1" transform="rotate(-90 101.3 66.1)">60</text>
<text x="103.9" y="66.1" transform="rotate(-90 103.9 66.1)">59</text>
<text x="106.4" y="66.1" transform="rotate(-90 106.4 66.1)">58</text>
<text x="109" y="66.1" transform="rotate(-90 109 66.1)">57</text>
<text x="111.5" y="66.1" transform="rotate(-90 111.5 66.1)">56</text>
<text x="114" y="66.1" transform="rotate(-90 114 66.1)">55</text>
<text x="116.6" y="66.1" transform="rotate(-90 116.6 66.1)">54</text>
<text x="119.1" y="66.1" transform="rotate(-90 119.1 66.1)">53</text>
<text x="121.7" y="66.1" transform="rotate(-90 121.7 66.1)">52</text>
<text x="124.2" y="66.1" transform="rotate(-90 124.2 66.1)">51</text>
<text x="126.7" y="66.1" transform="rotate(-90 126.7 66.1)">50</text>
<text x="129.3" y="66.1" transform="rotate(-90 129.3 66.1)">49</text>
<text x="85.7" y="82.3">1</text>
<text x="133.3" y="82.3">48</text>
<text x="24.1" y="87.4">1</text>
<text x="24.1" y="89.9">210kOhms</text>
<text x="85.7" y="84.8">2</text>
<text x="85.7" y="87.4">3</text>
<text x="85.7" y="89.9">4</text>
<text x="133.3" y="89.9">45</text>
<text x="133.3" y="87.4">46</text>
<text x="133.3" y="84.8">47</text>
<text x="187.3" y="89.9">11</text>
<text x="187.3" y="87.4">12</text>
<text x="187.3" y="84.8">13</text>
<text x="24.1" y="92.5">3</text>
<text x="85.7" y="92.5">5</text>
<text x="85.7" y="95">6</text>
<text x="133.3" y="95">43</text>
<text x="133.3" y="92.5">44</text>
<text x="187.3" y="92.5">10</text>
<text x="187.9" y="95">9</text>
<text x="24.1" y="97.5">5</text>
<text x="24.1" y="100.1">610kOhms</text>
<text x="85.7" y="97.5">7</text>
<text x="85.7" y="100.1">8</text>
<text x="133.3" y="100.1">41</text>
<text x="133.3" y="97.5">42</text>
<text x="187.9" y="100.1">7</text>
<text x="187.9" y="97.5">8</text>
<text x="24.1" y="102.6">7</text>
<text x="24.1" y="105.2">810kOhms</text>
<text x="24.1" y="107.7">9</text>
<text x="85" y="105.2">10</text>
<text x="85" y="107.7">11</text>
<text x="85.7" y="102.6">9</text>
<text x="133.3" y="107.7">38</text>
<text x="133.3" y="105.2">39</text>
<text x="133.3" y="102.6">40</text>
<text x="187.9" y="107.7">4</text>
<text x="187.9" y="105.2">5</text>
<text x="187.9" y="102.6">6</text>
<text x="85" y="110.2">12</text>
<text x="85" y="112.8">13</text>
<text x="133.3" y="112.8">36</text>
<text x="133.3" y="110.2">37</text>
<text x="187.9" y="112.8">2</text>
<text x="187.9" y="110.2">3</text>
<text x="85" y="115.3">14</text>
<text x="85" y="117.9">15</text>
<text x="133.3" y="117.9">34</text>
<text x="133.3" y="115.3">35</text>
<text x="187.9" y="115.3">1</text>
<text x="85" y="120.4">16</text>
<text x="133.3" y="120.4">33</text>
<text x="91.2" y="137.2" transform="rotate(-90 91.2 137.2)">17</text>
<text x="93.7" y="137.2" transform="rotate(-90 93.7 137.2)">18</text>
<text x="96.3" y="137.2" transform="rotate(-90 96.3 137.2)">19</text>
<text x="98.8" y="137.2" transform="rotate(-90 98.8 137.2)">20</text>
<text x="101.3" y="137.2" transform="rotate(-90 101.3 137.2)">21</text>
<text x="103.9" y="137.2" transform="rotate(-90 103.9 137.2)">22</text>
<text x="106.4" y="137.2" transform="rotate(-90 106.4 137.2)">23</text>
<text x="109" y="137.2" transform="rotate(-90 109 137.2)">24</text>
<text x="111.5" y="137.2" transform="rotate(-90 111.5 137.2)">25</text>
<text x="114" y="137.2" transform="rotate(-90 114 137.2)">26</text>
<text x="116.6" y="137.2" transform="rotate(-90 116.6 137.2)">27</text>
<text x="119.1" y="137.2" transform="rotate(-90 119.1 137.2)">28</text>
<text x="121.7" y="137.2" transform="rotate(-90 121.7 137.2)">29</text>
<text x="124.2" y="137.2" transform="rotate(-90 124.2 137.2)">30</text>
<text x="126.7" y="137.2" transform="rotate(-90 126.7 137.2)">31</text>
<text x="129.3" y="137.2" transform="rotate(-90 129.3 137.2)">32</text>
</g>
</svg>
